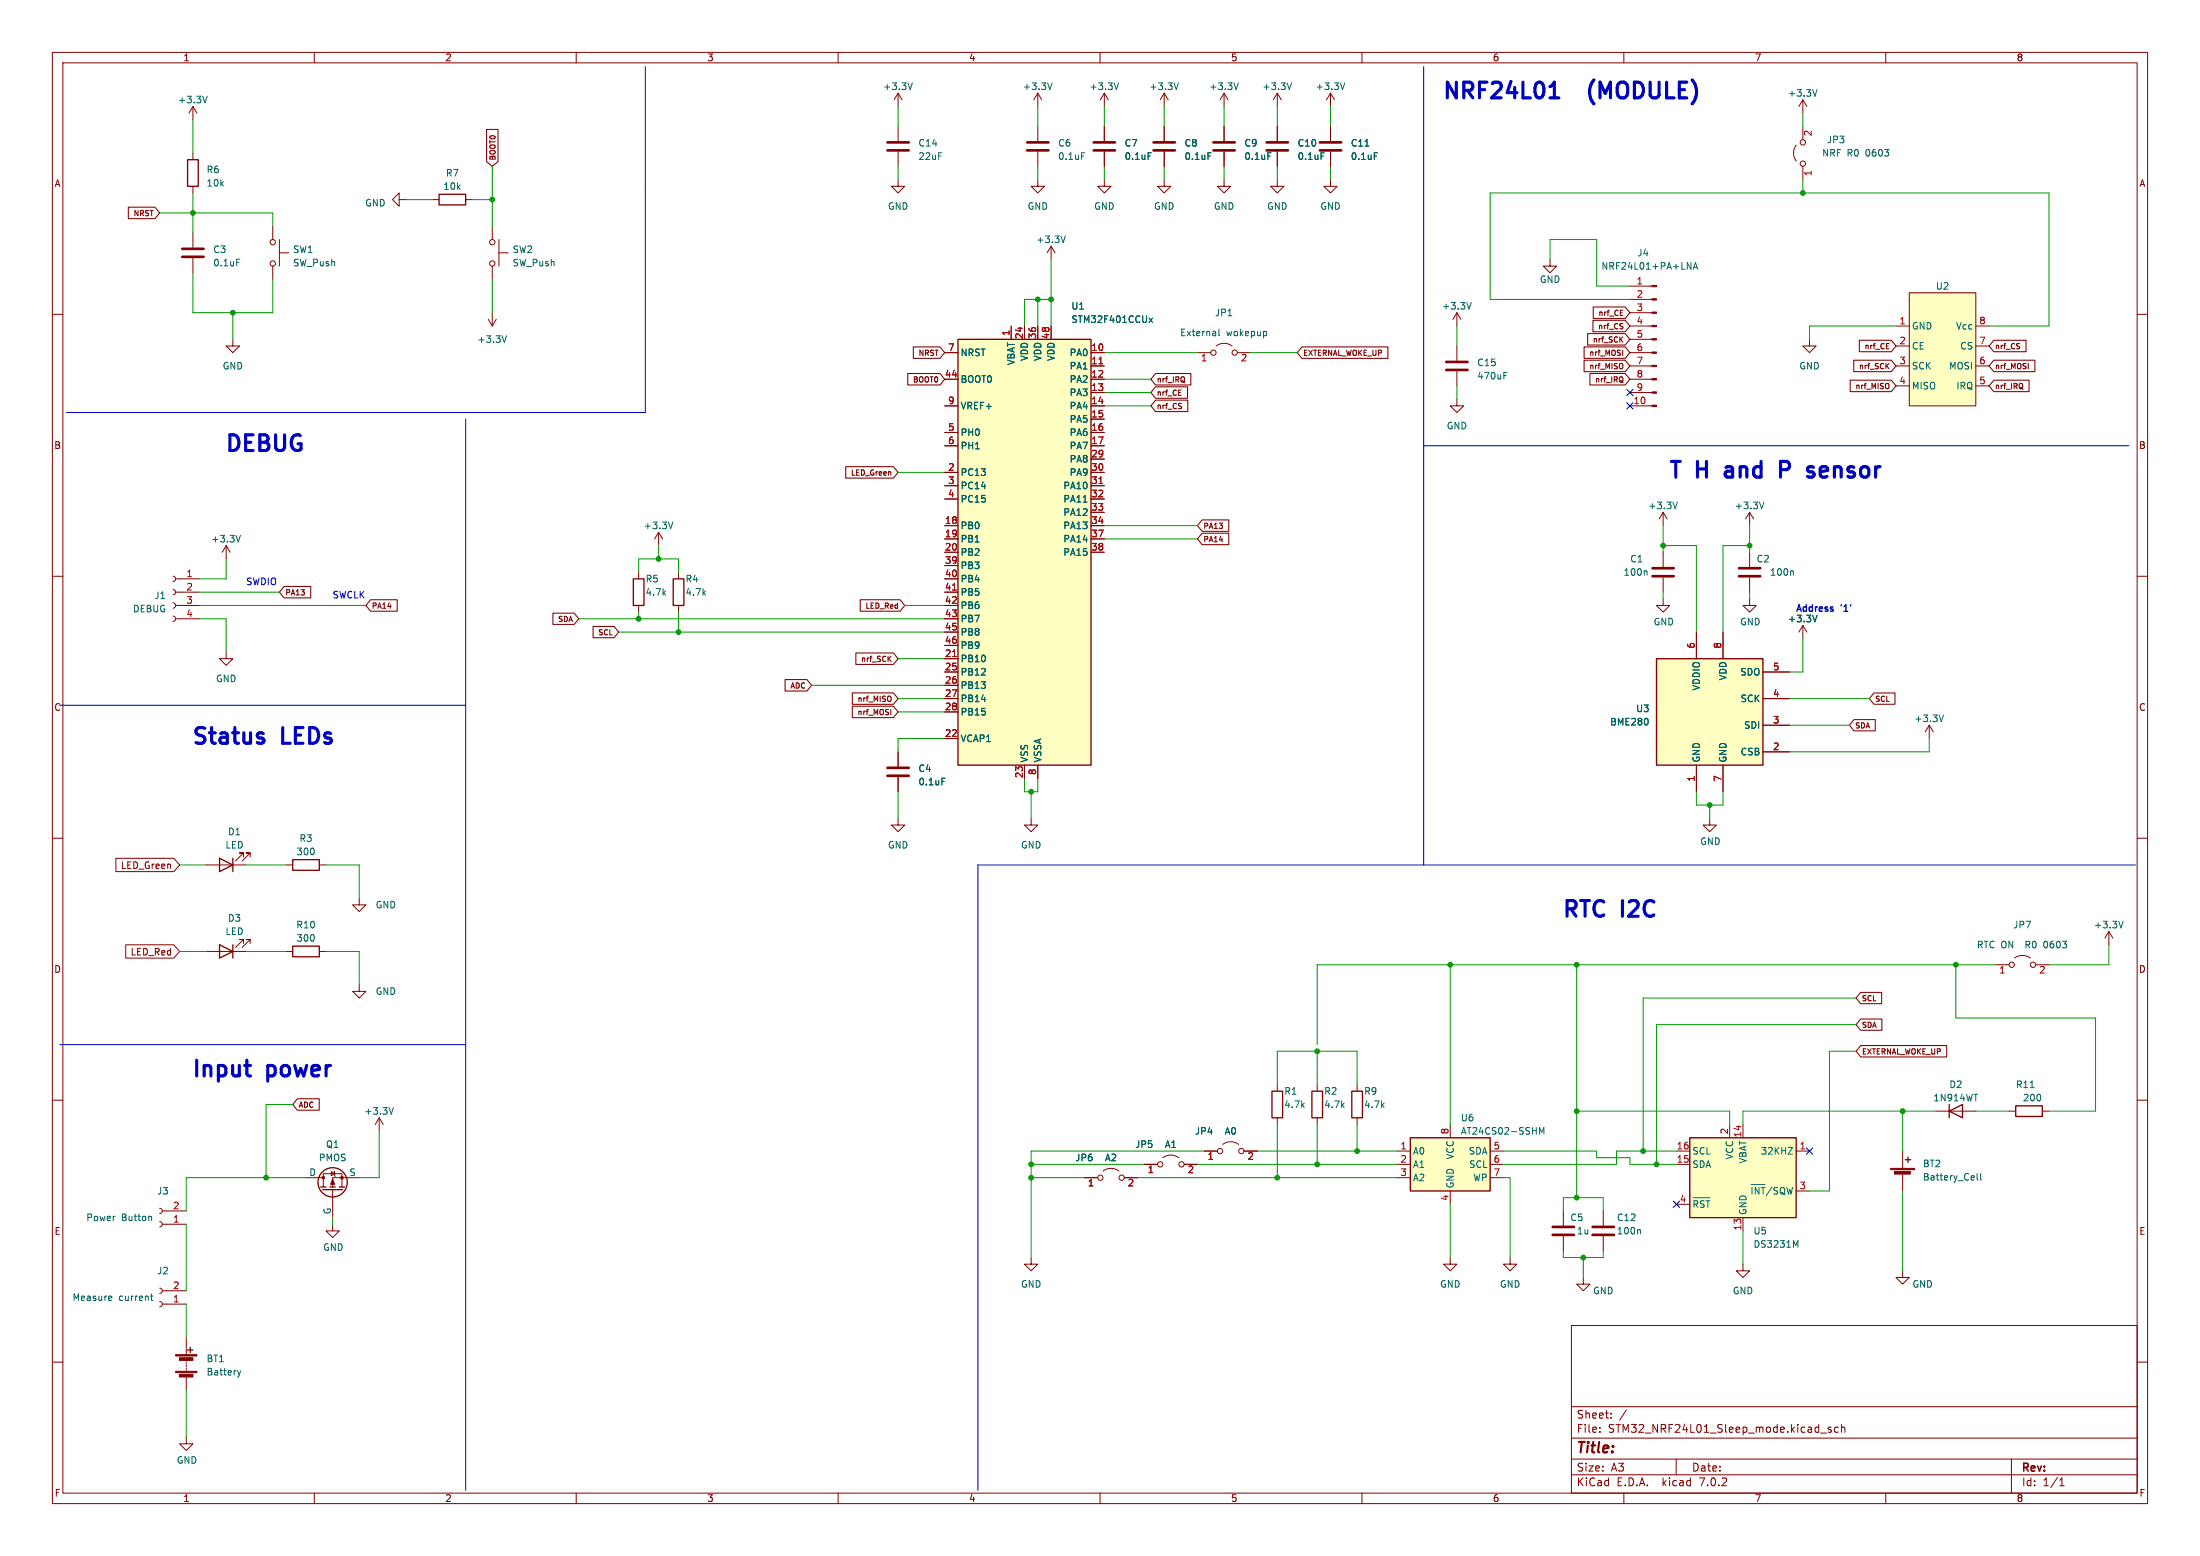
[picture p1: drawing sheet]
<svg xmlns="http://www.w3.org/2000/svg" width="420mm" height="297mm" viewBox="0 0 420 297" stroke-linecap="round" stroke-linejoin="round" font-family="sans-serif">
<g fill="none" stroke="#840000" stroke-width=".19">
<path d="M10 10h400v277h-400zM12 12h396v273h-396zM60 10v2M110 10v2M160 10v2M171.4 17.8v2.5M171.4 17.8l-.7 1.3M171.4 17.8l.8 1.3M210 10v2M210.8 17.8v2.5M210.8 17.8l-.7 1.3M210.8 17.8l.8 1.3"/>
<path d="M260 10v2M310 10v2M344.2 19.1v2.5M344.2 19.1l-.8 1.2M344.2 19.1l.7 1.2M360 10v2M171.4 34.3v1.3h1.3l-1.3 1.2-1.2-1.2h1.2M171.4 24.1v2.8M171.4 29v2.8M198.1 34.3v1.3h1.3l-1.3 1.2-1.3-1.2h1.3M210.8 34.3v1.3h1.3l-1.3 1.2-1.3-1.2h1.3M210.8 24.1v2.8"/>
<path d="M210.8 29v2.8M243.8 34.3v1.3h1.3l-1.3 1.2-1.2-1.2h1.2M342.9 27.7a2.53 2.53 0 0 0 0 3M344.2 24.1v2.6M344.2 31.8v2.5M10 60h2M200.7 47v2.5M200.7 47l-.8 1.3M200.7 47l.7 1.3M278.1 59.7l-.7 1.3M278.1 59.7v2.5M278.1 59.7l.8 1.3"/>
<path d="M295.9 49.5v1.3h1.3l-1.3 1.3-1.3-1.3h1.3M311.1 59.7h4.3M311.1 57.2h4.3M311.1 54.6h4.3M408 60h2M180.3 67.3h2.6M180.3 72.4h2.6M180.3 77.5h2.6M193 62.2v2.6M195.6 62.2v2.6M198.1 62.2v2.6M200.7 62.2v2.6"/>
<path d="M208.3 67.3h2.5M208.3 69.9h2.5M208.3 72.4h2.5M208.3 74.9h2.5M208.3 77.5h2.5M278.1 76.2v1.3h1.3l-1.3 1.2-1.2-1.2h1.2M278.1 66v2.8M278.1 70.9v2.8M311.1 67.3h4.3M311.1 69.9h4.3M311.1 72.4h4.3M311.1 74.9h4.3"/>
<path d="M311.1 77.5h4.3M311.1 64.8h4.3M311.1 62.2h4.3M345.4 64.8v1.2h1.3l-1.3 1.3-1.2-1.3h1.2M180.3 82.6h2.6M180.3 85.1h2.6M180.3 90.2h2.6M180.3 92.7h2.6M180.3 95.3h2.6M208.3 80h2.5M208.3 82.6h2.5M208.3 85.1h2.5"/>
<path d="M208.3 90.2h2.5M208.3 87.6h2.5M208.3 92.7h2.5M208.3 95.3h2.5M208.3 97.8h2.5M10 110h2M129.5 109.2v1.3M129.5 115.6v1.2M180.3 100.3h2.6M180.3 102.9h2.6M180.3 105.4h2.6M180.3 108h2.6"/>
<path d="M180.3 110.5h2.6M180.3 113h2.6M180.3 115.6h2.6M180.3 118.1h2.6M208.3 100.3h2.5M208.3 102.9h2.5M208.3 105.4h2.5M408 110h2M180.3 125.7h2.6M180.3 128.3h2.6M180.3 130.8h2.6M180.3 133.4h2.6"/>
<path d="M180.3 135.9h2.6M180.3 120.7h2.6M180.3 123.2h2.6M10 160h2M171.4 156.2v1.3h1.3l-1.3 1.3-1.2-1.3h1.2M171.4 143.5v2.8M171.4 148.3v2.8M180.3 141h2.6M195.6 146.1v2.5M198.1 146.1v2.5M408 160h2M39.4 165.1h7.6"/>
<path d="M46.5 163.6v-.8h-.8h.8l-1.5 1.5M47.8 163.6v-.8h-.8h.8l-1.6 1.5M54.6 165.1h1.3M61 165.1h1.2M68.6 171.5v1.2h1.2l-1.2 1.3-1.3-1.3h1.3M68.6 188v1.2h1.2l-1.2 1.3-1.3-1.3h1.3M10 210h2M229.9 219.7h2.5M233.4 218.4a2.54 2.54 0 0 1 3.1 0M237.5 219.7h2.5M408 210h2M218.4 222.2h2.6"/>
<path d="M222 221a2.54 2.54 0 0 1 3 0M226.1 222.2h2.5M10 260h2M300 253h108v32h-108zM408 260h2M300 278.5h108M300 274.5h108M300 268.5h108M305.4 273.3v.1M305.4 272.5v.1M307.6 270.6v.1M307.6 269.8v.1"/>
<path d="M310.5 269.1l-1.3 2M320 278.5v3M347.6 273.5h1.1M349.6 272.5l-.4-.1-.2 .2 .1 .2 .5 .2v.3h-.6M350.9 272.5l-.4-.1-.3 .3 .1 .6h.6M351.6 272.5l.2-.1 .3 .1 .1 .9M351.6 271.9v1.5M384 278.5v6.5M60 285v2M110 285v2M160 285v2M210 285v2"/>
<path d="M260 285v2M300 281.5h108M310 285v2M360 285v2M393.2 283.6h.9M393.2 282.5l.4-.4v1.5"/>
<circle cx="344.2" cy="27.2" r=".51"/>
<circle cx="344.2" cy="31.2" r=".51"/>
<circle cx="232.9" cy="219.7" r=".51"/>
<circle cx="237" cy="219.7" r=".51"/>
<circle cx="221.5" cy="222.2" r=".51"/>
<circle cx="225.6" cy="222.2" r=".51"/>
</g>
<g fill="none" stroke="#006464" stroke-width=".19">
<path d="M174.2 15.8l-.5 1.3M213.5 15.8l-.4 1.3M346.9 17.1l-.4 1.3M219.2 29.2h.6M203.4 45l-.4 1.3M280.9 57.7l-.5 1.3M322.1 50.1l.7 1.3v-1.3M323.2 51.4l.5-1.3 .4 1.3M323.4 51h.6M219.4 60.7l.6 .8M220 60.7l-.6 .8M287.1 71.1h.6"/>
<path d="M206.8 95.8h.7M179.8 148.5h.6"/>
</g>
<path d="M169.4 28.7h4.1M169.4 27.2h4.1M208.8 28.7h4.1M208.8 27.2h4.1M276.1 70.6h4.1M276.1 69.1h4.1M169.4 148.1h4.1M169.4 146.6h4.1" fill="none" stroke="#840000" stroke-width=".51"/>
<path d="M182.9 64.8h25.4v81.3h-25.4zM128.5 110.5h2.1v5.1h-2.1zM41.9 163.8l2.5 1.3-2.5 1.3zM44.4 163.8v2.6M55.9 164.1h5.1v2h-5.1z" fill="none" stroke="#840000" stroke-width=".25"/>
<path d="M182.9 64.8h25.4v81.3h-25.4z" fill="#ffffc2" stroke="#ffffc2" stroke-width=".19"/>
<path d="M209.8 69.4h.7M209.8 92.3h.7M181.9 112.6h.7M181.9 125.3h.7" fill="none" stroke="#a90000" stroke-width=".19"/>
<g fill="#840000" stroke="#840000" stroke-width=".19">
<path d="M315.4 77.3h.8v.3h-.8z"/>
<path d="M315.4 74.8h.8v.3h-.8z"/>
<path d="M315.4 72.3h.8v.2h-.8z"/>
<path d="M315.4 69.7h.8v.3h-.8z"/>
<path d="M315.4 67.2h.8v.2h-.8z"/>
<path d="M315.4 64.6h.8v.3h-.8z"/>
<path d="M315.4 62.1h.8v.3h-.8z"/>
<path d="M315.4 59.6h.8v.2h-.8z"/>
<path d="M315.4 57h.8v.3h-.8z"/>
<path d="M315.4 54.5h.8v.2h-.8z"/>
</g>
<path d="M364.5 55.9h12.7v21.6h-12.7z" fill="#ffffc2"/>
<g fill="none" stroke="#840000" stroke-width=".19">
<path d="M198.1 17.8v2.5M198.1 17.8l-.7 1.3M198.1 17.8l.8 1.3M222.2 17.8l-.7 1.3M222.2 17.8v2.5M222.2 17.8l.8 1.3M233.7 17.8l-.8 1.3M233.7 17.8v2.5M233.7 17.8l.7 1.3M243.8 17.8v2.5M243.8 17.8l-.7 1.3M243.8 17.8l.8 1.3"/>
<path d="M254 17.8v2.5M254 17.8l-.8 1.3M254 17.8l.8 1.3M36.8 20.3l-.7 1.3M36.8 20.3v2.6M36.8 29.2v1.3M36.8 35.6v1.2M36.8 20.3l.8 1.3M76.2 38.1v-1.3l-1.3 1.3 1.3 1.3v-1.3h1.3M82.5 38.1h1.3M88.9 38.1h1.3M198.1 24.1v2.8"/>
<path d="M198.1 29v2.8M210.8 24.1v2.8M210.8 29v2.8M222.2 34.3v1.3h1.3l-1.3 1.2-1.2-1.2h1.2M222.2 24.1v2.8M222.2 29v2.8M233.7 34.3v1.3h1.2l-1.2 1.2-1.3-1.2h1.3M233.7 24.1v2.8M233.7 29v2.8M243.8 24.1v2.8M243.8 29v2.8M254 34.3v1.3h1.3l-1.3 1.2-1.3-1.2h1.3"/>
<path d="M254 24.1v2.8M254 29v2.8M36.8 44.5v2.7M36.8 49.3v2.8M52.1 43.2v2.5M52.1 50.8v2.5M53.3 48.3h1.8M53.3 45.7v5.1M94 43.2v2.5M94 50.8v2.5M94 59.7v2.5M95.2 48.3h1.8"/>
<path d="M95.2 45.7v5.1M364.5 55.9h12.7v21.6h-12.7zM44.4 64.8v1.2h1.3l-1.3 1.3-1.2-1.3h1.2M93.2 61l.8 1.2M94.7 61l-.7 1.2M180.3 67.3h2.6M180.3 72.4h2.6M180.3 77.5h2.6M193 62.2v2.6M195.6 62.2v2.6M198.1 62.2v2.6M200.7 62.2v2.6"/>
<path d="M208.3 69.9h2.5M208.3 67.3h2.5M208.3 72.4h2.5M208.3 74.9h2.5M208.3 77.5h2.5M228.6 67.3h2.5M232.2 66a2.54 2.54 0 0 1 3 0M236.2 67.3h2.6M361.9 62.2h2.6M361.9 66h2.6M361.9 69.9h2.6M361.9 73.7h2.6"/>
<path d="M377.2 62.2h2.5M377.2 66h2.5M377.2 69.9h2.5M377.2 73.7h2.5M180.3 82.6h2.6M180.3 85.1h2.6M180.3 90.2h2.6M180.3 92.7h2.6M180.3 95.3h2.6M208.3 80h2.5M208.3 82.6h2.5M208.3 85.1h2.5"/>
<path d="M208.3 90.2h2.5M208.3 87.6h2.5M208.3 92.7h2.5M208.3 95.3h2.5M208.3 97.8h2.5M317.5 97.8l-.8 1.3M317.5 97.8v2.5M317.5 97.8l.8 1.3M334 97.8l-.8 1.3M334 97.8v2.5M334 97.8l.8 1.3M33 117.6l.4 .2 .1 .3-.1 .4-.4 .1"/>
<path d="M33 115.1l.4 .1 .1 .4-.1 .3-.4 .2M33 112.5l.4 .2 .1 .3-.1 .4-.4 .1M33 110l.4 .1 .1 .4-.1 .4-.4 .1M33.5 118.1h4.6M33.5 115.6h4.6M33.5 113h4.6M33.5 110.5h4.6M43.2 104.1l-.8 1.3M43.2 104.1v2.6M43.2 104.1l.7 1.3M121.9 109.2v1.3M121.9 115.6v1.2"/>
<path d="M125.7 101.6l-.7 1.3M125.7 101.6v2.5M125.7 101.6l.8 1.3M180.3 118.1h2.6M180.3 115.6h2.6M180.3 113h2.6M180.3 110.5h2.6M180.3 100.3h2.6M180.3 102.9h2.6M180.3 105.4h2.6M180.3 108h2.6M208.3 100.3h2.5"/>
<path d="M208.3 102.9h2.5M208.3 105.4h2.5M317.5 114.3v1.3h1.3l-1.3 1.2-1.3-1.2h1.3M317.5 105.4v2.8M317.5 110.2v2.8M334 114.3v1.3h1.3l-1.3 1.2-1.3-1.2h1.3M334 105.4v2.8M334 110.2v2.8M344.2 119.4l-.8 1.3M344.2 119.4v2.5M344.2 119.4l.7 1.3M43.2 124.5v1.2h1.2l-1.2 1.3-1.3-1.3h1.3"/>
<path d="M180.3 133.4h2.6M180.3 128.3h2.6M180.3 125.7h2.6M180.3 130.8h2.6M180.3 135.9h2.6M180.3 120.7h2.6M180.3 123.2h2.6M323.8 120.7v5M328.9 120.7v5M336.5 138.4h5.1M336.5 133.4h5.1M336.5 128.3h5.1"/>
<path d="M368.3 138.4l-.8 1.3M368.3 138.4v2.6M368.3 138.4l.8 1.3M171.4 143.5v2.8M171.4 148.3v2.8M180.3 141h2.6M195.6 146.1v2.5M196.8 156.2v1.3h1.3l-1.3 1.3-1.2-1.3h1.2M198.1 146.1v2.5M323.8 146.1v5M326.4 156.2v1.3h1.3l-1.3 1.3-1.3-1.3h1.3M328.9 146.1v5"/>
<path d="M336.5 143.5h5.1M22.1 163.8h11.1l1.1 1.3-1.1 1.3h-11.1zM402.6 177.8l-.8 1.3M402.6 177.8v2.5M402.6 177.8l.8 1.3M24 180.3h9.2l1.1 1.3-1.1 1.3h-9.2zM39.4 181.6h7.6M46.5 180.1v-.8h-.8h.8l-1.5 1.5M47.8 180.1v-.8h-.8h.8l-1.6 1.5M54.6 181.6h1.3M61 181.6h1.2M381 184.2h2.5"/>
<path d="M384.6 182.9a2.54 2.54 0 0 1 3 0M388.6 184.2h2.6M72.4 213.4l-.8 1.2M72.4 213.4v2.5M72.4 213.4l.8 1.2M229.9 219.7h2.5M237.5 219.7h2.5M243.8 207v1.3M243.8 213.4v1.2M251.5 207v1.3M251.5 213.4v1.2M259.1 207v1.3"/>
<path d="M259.1 213.4v1.2M266.7 219.7h2.5M276.9 214.6v2.6M284.5 219.7h2.5M320 219.7h2.6M330.2 214.6v2.6M332.7 214.6v2.6M342.9 219.7h2.5M363.2 219.7v3.3M369.6 212.1h7.6M383.5 212.1h1.3M389.9 212.1h1.3"/>
<path d="M30.5 230.6l.3 .2 .2 .4-.2 .3-.3 .1M30.5 233.2l.3 .1 .2 .4-.2 .4-.3 .1M31 231.1h4.6M31 233.7h4.6M58.4 224.8h3.3M61.7 226.6v-2.6h3.6v2.6M63.2 223.6l.7 .4-.7 .4zM63.5 233.7v1.2h1.3l-1.3 1.3-1.3-1.3h1.3M63.5 227.1v5.3M63.8 223.5l.2 1M68.6 224.8h-5.1v1.8M207 224.8h2.5"/>
<path d="M210.6 223.5a2.54 2.54 0 0 1 3 0M214.6 224.8h2.6M218.4 222.2h2.6M226.1 222.2h2.5M266.7 222.2h2.5M266.7 224.8h2.5M276.9 227.3v2.6M284.5 222.2h2.5M284.5 224.8h2.5M298.4 231.1v2.8M298.4 236v2.8M306.1 231.1v2.8"/>
<path d="M306.1 236v2.8M320 222.2h2.6M320 229.9h2.6M332.7 232.4v2.5M342.9 227.3h2.5M363.2 224v3.3M30.5 245.9l.3 .1 .2 .4-.2 .4-.3 .1M30.5 248.4l.3 .2 .2 .3-.2 .4-.3 .1M31 246.4h4.6M31 248.9h4.6M35.6 255.3v3.3M35.6 259.6v.2"/>
<path d="M196.8 240v1.3h1.3l-1.3 1.3-1.2-1.3h1.2M276.9 240v1.3h1.2l-1.2 1.3-1.3-1.3h1.3M288.3 240v1.3h1.3l-1.3 1.3-1.3-1.3h1.3M302.3 243.8v1.3h1.2l-1.2 1.3-1.3-1.3h1.3M332.7 241.3v1.3h1.3l-1.3 1.2-1.2-1.2h1.2M363.2 242.6v1.2h1.3l-1.3 1.3-1.3-1.3h1.3M35.6 274.3v1.3h1.2l-1.2 1.3-1.3-1.3h1.3M35.6 260.1v.2M35.6 260.6v.3M35.6 261.1v.3M35.6 261.6v.3M35.6 262.9v2.5"/>
<circle cx="52.1" cy="50.3" r=".51"/>
<circle cx="52.1" cy="46.2" r=".51"/>
<circle cx="94" cy="50.3" r=".51"/>
<circle cx="94" cy="46.2" r=".51"/>
<circle cx="231.6" cy="67.3" r=".51"/>
<circle cx="235.7" cy="67.3" r=".51"/>
<circle cx="384" cy="184.2" r=".51"/>
<circle cx="388.1" cy="184.2" r=".51"/>
<circle cx="210.1" cy="224.8" r=".51"/>
<circle cx="214.1" cy="224.8" r=".51"/>
</g>
<g fill="none" stroke="#840000" stroke-width=".51">
<path d="M196.1 28.7h4.1M196.1 27.2h4.1M220.2 28.7h4.1M220.2 27.2h4.1M231.6 28.7h4.1M231.6 27.2h4.1M241.8 28.7h4.1M241.8 27.2h4.1M252 28.7h4M252 27.2h4M34.8 49h4.1M34.8 47.5h4.1"/>
<path d="M315.5 110h4M315.5 108.5h4M332 110h4M332 108.5h4M296.4 235.7h4.1M296.4 234.2h4.1M304 235.7h4.1M304 234.2h4.1"/>
</g>
<g fill="none" stroke="#006464" stroke-width=".19">
<path d="M39.6 18.4l-.5 1.2M200.8 15.8l-.4 1.3M225 15.8l-.5 1.3M236.4 15.8l-.4 1.3M246.6 15.8l-.5 1.3M256.7 15.8l-.4 1.3M206.5 29.2h.6M219.2 29.2h.6M230.6 29.2h.6M242 29.2h.6M252.2 29.2h.6M262.4 29.2h.6"/>
<path d="M45.2 49.5h.6M96.7 64.1l-.4 1.3M219.4 60.7l.6 .8M220 60.7l-.6 .8M232.7 62.8v1.1l.2 .2M241.7 63.3l.1 .2-.1 .5M128.5 99.6l-.5 1.3M206.8 95.8h.7M320.2 95.8l-.4 1.3M336.7 95.8l-.4 1.3M45.9 102.2l-.4 1.3M314.2 109l.2 .1v.7"/>
<path d="M342.2 109l.2 .1v.7M346.9 117.4l-.4 1.3M371 136.5l-.4 1.2M179.8 148.5h.6M405.3 175.8l-.4 1.3M75.1 211.4l-.4 1.3M293.9 216.5v-1.3l.4 .9 .4-.9v1.3M341.4 219h.8l-.8 1.3h.8M28.6 232.2l.3 .1v.7M313 234.7l.2 .2v.6M323.2 228.6h3.2M324.1 229.4l-.2-.2h-.5v1.3"/>
<path d="M325.3 229.2h-.5l-.2 .2M325.7 229.2h.7M326.1 229.2v1.3M334.3 226.1h2.6M334.5 226.6v1.3M335.8 226.6v1.3l-.7-1.3v1.3M336.2 226.6h.7M336.6 226.6v1.3M338.3 226.6l-1.1 1.6M339.4 226.7l-.5-.1-.3 .3M339.9 227.1a.42 .42 0 0 1 .4-.5 .42 .42 0 0 1 .4 .5M341.1 226.6l.3 1.3"/>
<path d="M342.2 226.6l-.3 1.3M342.8 237.7l.4-.9v1.3M377.4 224v1.1l.2 .2M378.1 224v1.1l.2 .2M21.2 247.4l.1 .3-.6 .1M21.3 248.2h-.1M28.7 247.4h.5M28.9 247v1.1l.3 .1M45.4 261.6l.3 .9M45.7 262.5l-.2 .3M46 261.6l-.3 .9"/>
</g>
<g fill="#ffffc2" stroke="#ffffc2" stroke-width=".19">
<path d="M269.2 217.2h15.3v10.1h-15.3z"/>
<path d="M316.2 125.7h20.3v20.4h-20.3z"/>
<path d="M322.6 217.2h20.3v15.2h-20.3z"/>
</g>
<g fill="none" stroke="#840000" stroke-width=".25">
<path d="M35.8 30.5h2v5.1h-2zM83.8 37.1h5.1v2h-5.1zM120.9 110.5h2v5.1h-2zM316.2 125.7h20.3v20.4h-20.3zM41.9 180.3l2.5 1.3-2.5 1.3zM44.4 180.3v2.6M55.9 180.6h5.1v2h-5.1zM242.8 208.3h2.1v5.1h-2.1zM250.4 208.3h2.1v5.1h-2.1zM258.1 208.3h2v5.1h-2zM269.2 217.2h15.3v10.1h-15.3zM322.6 217.2h20.3v15.2h-20.3z"/>
<path d="M372.1 212.1l2.5-1.3v2.6zM372.1 210.8v2.6M384.8 211.1h5.1v2h-5.1zM61.2 226.6h1M61.6 227.1h3.8M63 226.6h1M64.8 226.6h1M363.7 221.4h1M364.2 220.9v1M35.8 257.7h1M36.3 257.2v1"/>
<circle cx="63.5" cy="225.7" r="2.79"/>
</g>
<g fill="#840000" stroke="#840000" stroke-width=".19">
<path d="M33.5 261.7h4.1v.3h-4.1z"/>
<path d="M33.5 258.6h4.1v.2h-4.1z"/>
<path d="M34.2 262.3h2.6v.5h-2.6z"/>
<path d="M34.2 259.2h2.6v.5h-2.6z"/>
<path d="M360.9 223h4.6v.3h-4.6z"/>
<path d="M361.6 223.6h3.1v.5h-3.1z"/>
<path d="M63.5 225l.4 1.1h-.8z"/>
<circle cx="65.3" cy="224.8" r=".25"/>
<circle cx="61.7" cy="224.8" r=".25"/>
</g>
<g fill="none" stroke="#840000" stroke-width=".2">
<path d="M24.5 39.5h5.1l.9 1.1-.9 1.1h-5.1zM92.9 24.7h2.2v6.2l-1.1 .9-1.1-.9zM304.2 58.6h6.1l.8 1.1-.8 1.1h-6.1zM173.3 71.3h6.2l.8 1.1-.8 1.1h-6.2zM174.4 66.2h5.1l.8 1.1-.8 1.1h-5.1zM220.6 73.8h6.1v2.2h-6.1l-.9-1.1zM220.6 76.4h6.2v2.2h-6.2l-.9-1.1zM220.6 71.3h6.7v2.2h-6.7l-.9-1.1zM248.5 66.2h16.5v2.2h-16.5l-.9-1.1zM302.4 68.8h7.9l.8 1.1-.8 1h-7.9zM302.4 66.2h7.9l.8 1.1-.8 1.1h-7.9zM303.1 63.7h7.2l.8 1.1-.8 1.1h-7.2z"/>
<path d="M303.5 71.3h6.8l.8 1.1-.8 1.1h-6.8zM304.1 61.1h6.2l.8 1.1-.8 1.1h-6.2zM353.2 72.6h7.9l.8 1.1-.8 1.1h-7.9zM353.9 68.8h7.2l.8 1.1-.8 1h-7.2zM355 64.9h6.1l.8 1.1-.8 1.1h-6.1zM380.6 64.9h6.2v2.2h-6.2l-.9-1.1zM380.6 68.8h7.9v2.1h-7.9l-.9-1zM380.6 72.6h6.8v2.2h-6.8l-.9-1.1zM161.5 89.1h9.1l.8 1.1-.8 1.1h-9.1zM229.5 99.2h5.1v2.2h-5.1l-.9-1.1zM54.2 111.9h5.1v2.2h-5.1l-.9-1.1zM70.7 114.5h5.1v2.2h-5.1l-.9-1.1z"/>
<path d="M105.6 117h4l.9 1.1-.9 1.1h-4zM113.2 119.6h4l.9 1.1-.9 1h-4zM164.2 114.5h7.6l.9 1.1-.9 1.1h-7.6zM229.5 101.8h5.1v2.2h-5.1l-.9-1.1zM149.9 129.7h4.2l.8 1.1-.8 1.1h-4.2zM162.7 132.3h7.9l.8 1.1-.8 1h-7.9zM162.7 134.8h7.9l.8 1.1-.8 1.1h-7.9zM163.4 124.6h7.2l.8 1.1-.8 1.1h-7.2zM353.9 137.4h4.1v2.1h-4.1l-.8-1.1zM357.7 132.3h4.1v2.1h-4.1l-.8-1zM355.2 194.5h4.1v2.2h-4.1l-.9-1.1zM355.2 189.4h4v2.2h-4l-.9-1.1z"/>
<path d="M355.2 199.6h16.4v2.2h-16.4l-.9-1.1zM56.8 209.7h4.1v2.2h-4.1l-.9-1.1z"/>
</g>
<path d="M295.9 18.7h1.7M339.9 89.6h1.2a.81 .81 0 0 0 .6-.7 .81 .81 0 0 0-.6-.8h-1.2v3M346.2 89.2l-.7-.1-.3 .1-.1 .3 .1 .4 1 .3 .1 .3-.1 .4-.3 .2-.8-.2" fill="none" stroke="#0000c2" stroke-width=".6"/>
<path d="M123.2 12.7v66h-110.5M271.8 12.7v152.4M88.9 80v204.5M271.8 85.1h134.6M11.4 134.6h77.5M407.7 165.1h-221v119.4M11.4 199.4h77.5" fill="none" stroke="#0000c2" stroke-width=".19"/>
<g fill="none" stroke="#009600" stroke-width=".19">
<path d="M36.8 22.9v6.3M36.8 36.8v7.7M77.5 38.1h5M90.2 38.1h3.8M94 31.8v11.4M171.4 20.3v3.8M171.4 31.8v2.5M198.1 20.3v3.8M198.1 31.8v2.5M210.8 20.3v3.8M210.8 31.8v2.5M222.2 20.3v3.8"/>
<path d="M222.2 31.8v2.5M233.7 20.3v3.8M233.7 31.8v2.5M243.8 20.3v3.8M243.8 31.8v2.5M254 20.3v3.8M254 31.8v2.5M344.2 21.6v2.5M344.2 34.3v2.5M30.5 40.6h21.6v2.6M36.8 52.1v7.6h15.3v-6.4M44.4 59.7v5.1"/>
<path d="M94 53.3v6.4M198.1 57.2v5M200.7 57.2h-5.1v5M200.7 49.5v12.7M295.9 49.5v-3.8h8.9v8.9h6.3M311.1 57.2h-26.6v-20.4h106.7v25.4h-11.5M210.8 67.3h17.8M210.8 77.5h8.9M210.8 72.4h8.9M210.8 74.9h8.9M238.8 67.3h8.8M278.1 62.2v3.8"/>
<path d="M278.1 73.7v2.5M361.9 62.2h-16.5v2.6M171.4 90.2h8.9M38.1 115.6h31.7M38.1 118.1h5.1v6.4M38.1 113h15.2M43.2 106.7v3.8h-5.1M110.5 118.1h69.8M121.9 109.2v-2.5h7.6v2.5M121.9 116.8v1.3M125.7 104.1v2.6M129.5 116.8v3.9"/>
<path d="M172.7 115.6h7.6M210.8 100.3h17.8M210.8 102.9h17.8M317.5 104.1h6.3v16.6M317.5 100.3v5.1M317.5 113v1.3M334 104.1h-5.1v16.6M334 100.3v5.1M334 113v1.3M118.1 120.7h62.2M154.9 130.8h25.4M171.4 125.7h8.9"/>
<path d="M171.4 133.4h8.9M171.4 135.9h8.9M341.6 133.4h15.3M341.6 138.4h11.5M344.2 121.9v6.4h-2.6M171.4 151.1v5.1M180.3 141h-8.9v2.5M195.6 148.6v2.5h2.5v-2.5M196.8 151.1v5.1M323.8 151.1v2.6h5.1v-2.6M326.4 153.7v2.5M368.3 141v2.5h-26.7"/>
<path d="M34.3 165.1h5.1M47 165.1h7.6M62.2 165.1h6.4v6.4M34.3 181.6h5.1M47 181.6h7.6M62.2 181.6h6.4v6.4M276.9 184.2v30.4M301 184.2v44.4M354.3 190.5h-40.6v29.2M354.3 195.6h-38.1v26.6M373.4 184.2v10.1h26.6v17.8h-8.8M381 184.2h-129.5v15.2"/>
<path d="M402.6 180.3v3.9h-11.4M55.9 210.8h-5.1v14M72.4 215.9v8.9h-3.8M229.9 219.7h-33.1v20.3M240 219.7h26.7M243.8 207v-6.3h15.3v6.3M243.8 214.6v10.2M251.5 200.7v6.3M251.5 214.6v7.6M259.1 214.6v5.1M287 219.7h17.8v1.3h6.3v1.2h8.9M301 212.1h29.2v2.5"/>
<path d="M320 219.7h-11.4v2.5h-21.6M354.3 200.7h-5.1v26.6h-3.8M363.2 212.1v7.6M369.6 212.1h-36.9v2.5M377.2 212.1h6.3M35.6 233.7v12.7M58.4 224.8h-22.8v6.3M63.5 232.4v1.3M196.8 224.8h10.2M196.8 222.2h21.6M217.2 224.8h49.5M228.6 222.2h38.1"/>
<path d="M276.9 229.9v10.1M287 224.8h1.3v15.2M298.4 231.1v-2.5h7.7v2.5M298.4 238.8v1.2h7.7v-1.2M332.7 234.9v6.4M363.2 227.3v15.3M35.6 248.9v6.4M302.3 240v3.8M35.6 265.4v8.9"/>
</g>
<path d="M310.5 76.9l1.3 1.2M310.5 74.3l1.3 1.2M311.8 76.9l-1.3 1.2M311.8 74.3l-1.3 1.2M344.8 219.1l1.2 1.2M346 219.1l-1.2 1.2M319.4 229.3l1.2 1.2M320.6 229.3l-1.2 1.2" fill="none" stroke="#000084" stroke-width=".19"/>
<path d="M209.8 69.4h.7M209.8 92.3h.7M181.9 112.6h.7M181.9 125.3h.7" fill="none" stroke="#a90000" stroke-width=".19"/>
<g fill="#009600" stroke="#009600" stroke-width=".19">
<circle cx="129.5" cy="120.7" r=".46"/>
<circle cx="198.1" cy="57.2" r=".46"/>
<circle cx="200.7" cy="57.2" r=".46"/>
<circle cx="125.7" cy="106.7" r=".46"/>
<circle cx="196.8" cy="151.1" r=".46"/>
<circle cx="94" cy="38.1" r=".46"/>
<circle cx="36.8" cy="40.6" r=".46"/>
<circle cx="44.4" cy="59.7" r=".46"/>
<circle cx="50.8" cy="224.8" r=".46"/>
<circle cx="121.9" cy="118.1" r=".46"/>
<circle cx="251.5" cy="222.2" r=".46"/>
<circle cx="243.8" cy="224.8" r=".46"/>
<circle cx="259.1" cy="219.7" r=".46"/>
<circle cx="196.8" cy="222.2" r=".46"/>
<circle cx="196.8" cy="224.8" r=".46"/>
<circle cx="251.5" cy="200.7" r=".46"/>
<circle cx="326.4" cy="153.7" r=".46"/>
<circle cx="301" cy="212.1" r=".46"/>
<circle cx="301" cy="184.2" r=".46"/>
<circle cx="276.9" cy="184.2" r=".46"/>
<circle cx="313.7" cy="219.7" r=".46"/>
<circle cx="316.2" cy="222.2" r=".46"/>
<circle cx="344.2" cy="36.8" r=".46"/>
<circle cx="363.2" cy="212.1" r=".46"/>
<circle cx="373.4" cy="184.2" r=".46"/>
<circle cx="334" cy="104.1" r=".46"/>
<circle cx="301" cy="228.6" r=".46"/>
<circle cx="302.3" cy="240" r=".46"/>
<circle cx="317.5" cy="104.1" r=".46"/>
</g>
<g font-size="4.2" fill="#0000c2">
<text x="275.6" y="19.1">NRF24L01</text>
<text x="304.5" y="19.1">(MODULE)</text>
<text x="43.2" y="86.4">DEBUG</text>
<text x="318.8" y="91.4">T H</text>
<text x="330.6" y="91.4">and</text>
<text x="348.1" y="91.4">sensor</text>
<text x="36.8" y="142.2">Status</text>
<text x="54.2" y="142.2">LEDs</text>
<text x="298.4" y="175.3">RTC I2C</text>
<text x="36.8" y="205.7">Input</text>
<text x="51.3" y="205.7">power</text>
</g>
<text font-size="2.8" fill="#840000" x="301" y="277.8">Title:</text>
<g font-size="2.1" fill="#840000">
<text x="301" y="273.6">File:</text>
<text x="301" y="270.9">Sheet:</text>
<text x="307" y="273.6">STM32_NRF24L01_Sleep_mode.kicad_sch</text>
<text x="301" y="281">Size:</text>
<text x="307.6" y="281">A3</text>
<text x="323" y="281">Date:</text>
<text x="386" y="281.2">Rev:</text>
<text x="301" y="283.8">KiCad</text>
<text x="308.6" y="283.8">E.D.A.</text>
<text x="317.4" y="283.8">kicad</text>
<text x="324.5" y="283.8">7.0.2</text>
<text x="386" y="283.8">Id:</text>
<text x="390" y="283.8">1/1</text>
</g>
<g font-size="1.8" fill="#840000">
<text x="35" y="11.8">1</text>
<text x="85" y="11.8">2</text>
<text x="135" y="11.8">3</text>
<text x="185" y="11.8">4</text>
<text x="235" y="11.8">5</text>
<text x="285" y="11.8">6</text>
<text x="335" y="11.8">7</text>
<text x="385" y="11.8">8</text>
<text x="10.4" y="35.8">A</text>
<text x="408.4" y="35.8">A</text>
<text x="10.3" y="85.8">B</text>
<text x="408.3" y="85.8">B</text>
<text x="10.3" y="135.8">C</text>
<text x="408.3" y="135.8">C</text>
<text x="22.9" y="166">LED_Green</text>
<text x="10.3" y="185.8">D</text>
<text x="24.8" y="182.5">LED_Red</text>
<text x="408.3" y="185.8">D</text>
<text x="10.4" y="235.8">E</text>
<text x="408.3" y="235.8">E</text>
<text x="10.4" y="285.8">F</text>
<text x="35" y="286.8">1</text>
<text x="85" y="286.8">2</text>
<text x="135" y="286.8">3</text>
<text x="185" y="286.8">4</text>
<text x="235" y="286.8">5</text>
<text x="285" y="286.8">6</text>
<text x="335" y="286.8">7</text>
<text x="385" y="286.8">8</text>
<text x="408.4" y="285.8">F</text>
</g>
<g font-size="1.8" fill="#006464">
<text x="168.5" y="17.3">+3.3V</text>
<text x="195.2" y="17.3">+3.3V</text>
<text x="207.9" y="17.3">+3.3V</text>
<text x="219.3" y="17.3">+3.3V</text>
<text x="230.8" y="17.3">+3.3V</text>
<text x="240.9" y="17.3">+3.3V</text>
<text x="251.1" y="17.3">+3.3V</text>
<text x="33.9" y="19.9">+3.3V</text>
<text x="341.3" y="18.6">+3.3V</text>
<text x="175.3" y="28.1">C14</text>
<text x="201.9" y="28.1">C6</text>
<text x="214.6" y="28.1">C7</text>
<text x="226.1" y="28.1">C8</text>
<text x="237.5" y="28.1">C9</text>
<text x="247.7" y="28.1">C10</text>
<text x="257.8" y="28.1">C11</text>
<text x="348.7" y="27.5">JP3</text>
<text x="39.4" y="33.2">R6</text>
<text x="39.4" y="35.8">10k</text>
<text x="85.1" y="33.8">R7</text>
<text x="175.3" y="30.7">22uF</text>
<text x="201.9" y="30.7">0.1uF</text>
<text x="214.6" y="30.7">0.1uF</text>
<text x="226.1" y="30.7">0.1uF</text>
<text x="237.5" y="30.7">0.1uF</text>
<text x="247.7" y="30.7">0.1uF</text>
<text x="257.8" y="30.7">0.1uF</text>
<text x="347.8" y="30">NRF R0</text>
<text x="356.2" y="30">0603</text>
<text x="69.7" y="39.6">GND</text>
<text x="84.6" y="36.4">10k</text>
<text x="169.5" y="40.2">GND</text>
<text x="196.1" y="40.2">GND</text>
<text x="208.8" y="40.2">GND</text>
<text x="220.3" y="40.2">GND</text>
<text x="231.7" y="40.2">GND</text>
<text x="241.8" y="40.2">GND</text>
<text x="252" y="40.2">GND</text>
<text x="197.8" y="46.5">+3.3V</text>
<text x="40.6" y="48.5">C3</text>
<text x="40.6" y="51">0.1uF</text>
<text x="55.9" y="48.5">SW1</text>
<text x="55.9" y="51">SW_Push</text>
<text x="97.8" y="48.5">SW2</text>
<text x="97.8" y="51">SW_Push</text>
<text x="305.6" y="51.6">NRF24L01+PA+LNA</text>
<text x="312.5" y="49.1">J4</text>
<text x="204.5" y="59.2">U1</text>
<text x="275.2" y="59.2">+3.3V</text>
<text x="293.9" y="54.2">GND</text>
<text x="369.5" y="55.4">U2</text>
<text x="91.1" y="65.6">+3.3V</text>
<text x="204.5" y="61.8">STM32F401CCUx</text>
<text x="225.2" y="64.3">External</text>
<text x="231.9" y="60.5">JP1</text>
<text x="234.1" y="64.3">wokepup</text>
<text x="365" y="63.1">GND</text>
<text x="373.3" y="63.1">Vcc</text>
<text x="42.5" y="70.7">GND</text>
<text x="183.4" y="68.1">NRST</text>
<text x="193.9" y="69.8" transform="rotate(-90 193.9 69.8)">VBAT</text>
<text x="196.4" y="69" transform="rotate(-90 196.4 69)">VDD</text>
<text x="198.9" y="69" transform="rotate(-90 198.9 69)">VDD</text>
<text x="201.5" y="69" transform="rotate(-90 201.5 69)">VDD</text>
<text x="204.1" y="68.1">PA0</text>
<text x="204.1" y="70.7">PA1</text>
<text x="281.9" y="70">C15</text>
<text x="343.4" y="70.7">GND</text>
<text x="365" y="66.9">CE</text>
<text x="365" y="70.7">SCK</text>
<text x="372" y="70.7">MOSI</text>
<text x="374.1" y="66.9">CS</text>
<text x="183.4" y="73.2">BOOT0</text>
<text x="204.1" y="73.2">PA2</text>
<text x="204.1" y="75.8">PA3</text>
<text x="281.9" y="72.6">470uF</text>
<text x="365" y="74.5">MISO</text>
<text x="373.3" y="74.5">IRQ</text>
<text x="183.4" y="83.4">PH0</text>
<text x="183.4" y="78.3">VREF+</text>
<text x="204.1" y="78.3">PA4</text>
<text x="204.1" y="80.8">PA5</text>
<text x="204.1" y="83.4">PA6</text>
<text x="276.1" y="82.1">GND</text>
<text x="183.4" y="85.9">PH1</text>
<text x="204.1" y="85.9">PA7</text>
<text x="204.1" y="88.5">PA8</text>
<text x="183.4" y="91">PC13</text>
<text x="183.4" y="93.5">PC14</text>
<text x="202.9" y="93.5">PA10</text>
<text x="204.1" y="91">PA9</text>
<text x="122.8" y="101.2">+3.3V</text>
<text x="183.4" y="101.2">PB0</text>
<text x="183.4" y="96.1">PC15</text>
<text x="202.9" y="96.1">PA11</text>
<text x="202.9" y="98.6">PA12</text>
<text x="202.9" y="101.2">PA13</text>
<text x="314.6" y="97.3">+3.3V</text>
<text x="331.1" y="97.3">+3.3V</text>
<text x="40.3" y="103.7">+3.3V</text>
<text x="183.4" y="103.7">PB1</text>
<text x="183.4" y="106.2">PB2</text>
<text x="202.9" y="103.7">PA14</text>
<text x="202.9" y="106.2">PA15</text>
<text x="311.2" y="107.5">C1</text>
<text x="335.3" y="107.5">C2</text>
<text x="123.2" y="111.3">R5</text>
<text x="123.2" y="113.9">4.7k</text>
<text x="130.8" y="111.3">R4</text>
<text x="130.8" y="113.9">4.7k</text>
<text x="183.4" y="108.8">PB3</text>
<text x="183.4" y="111.3">PB4</text>
<text x="183.4" y="113.9">PB5</text>
<text x="309.9" y="110">100n</text>
<text x="337.8" y="110">100n</text>
<text x="25.3" y="117">DEBUG</text>
<text x="29.4" y="114.5">J1</text>
<text x="183.4" y="116.4">PB6</text>
<text x="183.4" y="118.9">PB7</text>
<text x="315.6" y="119.5">GND</text>
<text x="332.1" y="119.5">GND</text>
<text x="341.3" y="118.9">+3.3V</text>
<text x="183.4" y="121.5">PB8</text>
<text x="183.4" y="124">PB9</text>
<text x="41.2" y="130.4">GND</text>
<text x="183.4" y="126.6">PB10</text>
<text x="183.4" y="129.1">PB12</text>
<text x="183.4" y="131.6">PB13</text>
<text x="324.7" y="131.9" transform="rotate(-90 324.7 131.9)">VDDIO</text>
<text x="329.8" y="130" transform="rotate(-90 329.8 130)">VDD</text>
<text x="332.1" y="129.1">SDO</text>
<text x="183.4" y="134.2">PB14</text>
<text x="183.4" y="136.7">PB15</text>
<text x="312.3" y="136.1">U3</text>
<text x="332.2" y="134.2">SCK</text>
<text x="365.4" y="138">+3.3V</text>
<text x="183.4" y="141.8">VCAP1</text>
<text x="307.3" y="138.6">BME280</text>
<text x="332.8" y="139.3">SDI</text>
<text x="175.3" y="147.5">C4</text>
<text x="196.4" y="145.5" transform="rotate(-90 196.4 145.5)">VSS</text>
<text x="198.9" y="145.5" transform="rotate(-90 198.9 145.5)">VSSA</text>
<text x="324.7" y="145.5" transform="rotate(-90 324.7 145.5)">GND</text>
<text x="329.8" y="145.5" transform="rotate(-90 329.8 145.5)">GND</text>
<text x="332.2" y="144.3">CSB</text>
<text x="175.3" y="150.1">0.1uF</text>
<text x="43.5" y="159.6">D1</text>
<text x="57.1" y="160.8">R3</text>
<text x="324.5" y="161.4">GND</text>
<text x="43" y="162.1">LED</text>
<text x="56.5" y="163.4">300</text>
<text x="169.5" y="162.1">GND</text>
<text x="194.9" y="162.1">GND</text>
<text x="71.7" y="173.5">GND</text>
<text x="43" y="178.6">LED</text>
<text x="43.5" y="176.1">D3</text>
<text x="56.5" y="177.4">R10</text>
<text x="56.5" y="179.9">300</text>
<text x="384.3" y="177.4">JP7</text>
<text x="399.7" y="177.4">+3.3V</text>
<text x="377.3" y="181.2">RTC ON</text>
<text x="386.8" y="181.2">R0</text>
<text x="390.4" y="181.2">0603</text>
<text x="71.7" y="190.1">GND</text>
<text x="245.1" y="209.1">R1</text>
<text x="252.7" y="209.1">R2</text>
<text x="260.4" y="209.1">R9</text>
<text x="372.1" y="207.8">D2</text>
<text x="384.8" y="207.8">R11</text>
<text x="69.5" y="212.9">+3.3V</text>
<text x="245.1" y="211.6">4.7k</text>
<text x="252.7" y="211.6">4.7k</text>
<text x="260.4" y="211.6">4.7k</text>
<text x="278.8" y="214.2">U6</text>
<text x="369" y="210.4">1N914WT</text>
<text x="386.1" y="210.4">200</text>
<text x="60.8" y="221.8">PMOS</text>
<text x="62.2" y="219.3">Q1</text>
<text x="205.2" y="221.8">JP6</text>
<text x="210.9" y="221.8">A2</text>
<text x="216.7" y="219.3">JP5</text>
<text x="222.3" y="219.3">A1</text>
<text x="228.1" y="216.7">JP4</text>
<text x="233.7" y="216.7">A0</text>
<text x="269.7" y="220.5">A0</text>
<text x="277.7" y="221.4" transform="rotate(-90 277.7 221.4)">VCC</text>
<text x="278.8" y="216.7">AT24CS02-SSHM</text>
<text x="280.3" y="220.5">SDA</text>
<text x="323.1" y="220.5">SCL</text>
<text x="331" y="221.4" transform="rotate(-90 331 221.4)">VCC</text>
<text x="336" y="220.5">32KHZ</text>
<text x="59" y="224.5">D</text>
<text x="66.6" y="224.5">S</text>
<text x="269.7" y="223.1">A1</text>
<text x="269.7" y="225.6">A2</text>
<text x="277.7" y="226.8" transform="rotate(-90 277.7 226.8)">GND</text>
<text x="280.3" y="223.1">SCL</text>
<text x="281.1" y="225.6">WP</text>
<text x="323.1" y="223.1">SDA</text>
<text x="333.6" y="222.2" transform="rotate(-90 333.6 222.2)">VBAT</text>
<text x="367" y="222.9">BT2</text>
<text x="367" y="225.5">Battery_Cell</text>
<text x="16.4" y="233.2">Power</text>
<text x="23.1" y="233.2">Button</text>
<text x="30" y="228.2">J3</text>
<text x="63.2" y="231.8" transform="rotate(-90 63.2 231.8)">G</text>
<text x="299.7" y="233.2">C5</text>
<text x="308.6" y="233.2">C12</text>
<text x="323.1" y="231.3">~{RST}</text>
<text x="333.6" y="231.9" transform="rotate(-90 333.6 231.9)">GND</text>
<text x="334" y="228.8">~{INT}/SQW</text>
<text x="61.6" y="238.9">GND</text>
<text x="301" y="235.8">1u</text>
<text x="308.6" y="235.8">100n</text>
<text x="334.7" y="235.8">U5</text>
<text x="334.7" y="238.3">DS3231M</text>
<text x="30" y="243.4">J2</text>
<text x="194.9" y="245.9">GND</text>
<text x="274.9" y="245.9">GND</text>
<text x="286.3" y="245.9">GND</text>
<text x="365" y="245.9">GND</text>
<text x="13.8" y="248.5">Measure</text>
<text x="22.6" y="248.5">current</text>
<text x="304.1" y="247.2">GND</text>
<text x="330.7" y="247.2">GND</text>
<text x="39.4" y="260.2">BT1</text>
<text x="39.4" y="262.7">Battery</text>
<text x="33.7" y="279.5">GND</text>
</g>
<g font-size="1.8" fill="#a90000">
<text x="346.1" y="26.1" transform="rotate(-90 346.1 26.1)">2</text>
<text x="346.1" y="33.7" transform="rotate(-90 346.1 33.7)">1</text>
<text x="312.4" y="54.4">1</text>
<text x="312.4" y="56.9">2</text>
<text x="312.4" y="59.4">3</text>
<text x="192.8" y="64.2" transform="rotate(-90 192.8 64.2)">1</text>
<text x="195.3" y="64.8" transform="rotate(-90 195.3 64.8)">24</text>
<text x="197.9" y="64.8" transform="rotate(-90 197.9 64.8)">36</text>
<text x="200.4" y="64.8" transform="rotate(-90 200.4 64.8)">48</text>
<text x="312.4" y="62">4</text>
<text x="312.4" y="64.5">5</text>
<text x="362.6" y="62">1</text>
<text x="362.6" y="65.8">2</text>
<text x="377.8" y="65.8">7</text>
<text x="377.8" y="62">8</text>
<text x="180.9" y="67.1">7</text>
<text x="208.3" y="67.1">10</text>
<text x="208.3" y="69.6">11</text>
<text x="229.2" y="69.2">1</text>
<text x="236.8" y="69.2">2</text>
<text x="312.4" y="67.1">6</text>
<text x="312.4" y="69.6">7</text>
<text x="362.6" y="69.6">3</text>
<text x="377.8" y="69.6">6</text>
<text x="180.3" y="72.1">44</text>
<text x="180.9" y="77.2">9</text>
<text x="208.3" y="72.1">12</text>
<text x="208.3" y="74.7">13</text>
<text x="208.3" y="77.2">14</text>
<text x="311.8" y="77.2">10</text>
<text x="312.4" y="72.1">8</text>
<text x="312.4" y="74.7">9</text>
<text x="362.6" y="73.4">4</text>
<text x="377.8" y="73.4">5</text>
<text x="180.9" y="82.3">5</text>
<text x="208.3" y="79.8">15</text>
<text x="208.3" y="82.3">16</text>
<text x="180.9" y="89.9">2</text>
<text x="180.9" y="84.8">6</text>
<text x="208.3" y="84.8">17</text>
<text x="208.3" y="87.4">29</text>
<text x="208.3" y="89.9">30</text>
<text x="180.9" y="92.5">3</text>
<text x="180.9" y="95">4</text>
<text x="208.3" y="92.5">31</text>
<text x="208.3" y="95">32</text>
<text x="180.3" y="100.1">18</text>
<text x="208.3" y="97.5">33</text>
<text x="208.3" y="100.1">34</text>
<text x="180.3" y="102.6">19</text>
<text x="180.3" y="105.2">20</text>
<text x="180.3" y="107.7">39</text>
<text x="208.3" y="102.6">37</text>
<text x="208.3" y="105.2">38</text>
<text x="35.5" y="110.2">1</text>
<text x="35.5" y="112.8">2</text>
<text x="180.3" y="110.2">40</text>
<text x="180.3" y="112.8">41</text>
<text x="35.5" y="115.3">3</text>
<text x="35.5" y="117.9">4</text>
<text x="180.3" y="115.3">42</text>
<text x="180.3" y="117.9">43</text>
<text x="180.3" y="125.5">21</text>
<text x="180.3" y="120.4">45</text>
<text x="180.3" y="122.9">46</text>
<text x="323.6" y="123.9" transform="rotate(-90 323.6 123.9)">6</text>
<text x="328.7" y="123.9" transform="rotate(-90 328.7 123.9)">8</text>
<text x="180.3" y="128">25</text>
<text x="180.3" y="130.6">26</text>
<text x="338.4" y="128">5</text>
<text x="180.3" y="133.1">27</text>
<text x="180.3" y="135.6">28</text>
<text x="338.4" y="133.1">4</text>
<text x="180.3" y="140.7">22</text>
<text x="338.4" y="143.3">2</text>
<text x="338.4" y="138.2">3</text>
<text x="195.3" y="148.6" transform="rotate(-90 195.3 148.6)">23</text>
<text x="197.9" y="148" transform="rotate(-90 197.9 148)">8</text>
<text x="323.6" y="149.3" transform="rotate(-90 323.6 149.3)">1</text>
<text x="328.7" y="149.3" transform="rotate(-90 328.7 149.3)">7</text>
<text x="381.6" y="186.1">1</text>
<text x="389.2" y="186.1">2</text>
<text x="230.5" y="221.6">1</text>
<text x="238.1" y="221.6">2</text>
<text x="267.3" y="219.5">1</text>
<text x="267.3" y="222">2</text>
<text x="276.6" y="216.6" transform="rotate(-90 276.6 216.6)">8</text>
<text x="285.1" y="219.5">5</text>
<text x="285.1" y="222">6</text>
<text x="320" y="222">15</text>
<text x="320" y="219.5">16</text>
<text x="329.9" y="216.6" transform="rotate(-90 329.9 216.6)">2</text>
<text x="332.5" y="217.2" transform="rotate(-90 332.5 217.2)">14</text>
<text x="343.5" y="219.5">1</text>
<text x="207.6" y="226.7">1</text>
<text x="215.2" y="226.7">2</text>
<text x="219" y="224.2">1</text>
<text x="226.7" y="224.2">2</text>
<text x="267.3" y="224.5">3</text>
<text x="285.1" y="224.5">7</text>
<text x="343.5" y="227.1">3</text>
<text x="33" y="233.4">1</text>
<text x="33" y="230.9">2</text>
<text x="276.6" y="229.3" transform="rotate(-90 276.6 229.3)">4</text>
<text x="320.6" y="229.6">4</text>
<text x="332.5" y="235" transform="rotate(-90 332.5 235)">13</text>
<text x="33" y="248.7">1</text>
<text x="33" y="246.1">2</text>
</g>
<g font-size="1.8" fill="#0000c2">
<text x="47" y="111.8">SWDIO</text>
<text x="63.5" y="114.3">SWCLK</text>
<text x="342.9" y="116.8">Address</text>
<text x="351.6" y="116.8">'1'</text>
</g>
<g font-size="1.4" fill="#840000">
<text x="94.8" y="30.6" transform="rotate(-90 94.8 30.6)">BOOT0</text>
<text x="25.2" y="41.5">NRST</text>
<text x="303.8" y="65.6">nrf_SCK</text>
<text x="304.8" y="63.1">nrf_CS</text>
<text x="304.9" y="60.5">nrf_CE</text>
<text x="175.1" y="68.1">NRST</text>
<text x="248.8" y="68.1">EXTERNAL_WOKE_UP</text>
<text x="303.1" y="70.7">nrf_MISO</text>
<text x="303.1" y="68.1">nrf_MOSI</text>
<text x="354.6" y="70.7">nrf_SCK</text>
<text x="355.7" y="66.9">nrf_CE</text>
<text x="380.9" y="66.9">nrf_CS</text>
<text x="380.9" y="70.7">nrf_MOSI</text>
<text x="174" y="73.2">BOOT0</text>
<text x="220.9" y="75.8">nrf_CE</text>
<text x="220.9" y="73.2">nrf_IRQ</text>
<text x="304.2" y="73.2">nrf_IRQ</text>
<text x="353.9" y="74.5">nrf_MISO</text>
<text x="380.9" y="74.5">nrf_IRQ</text>
<text x="220.9" y="78.3">nrf_CS</text>
<text x="162.2" y="91">LED_Green</text>
<text x="229.7" y="101.2">PA13</text>
<text x="229.7" y="103.7">PA14</text>
<text x="54.5" y="113.9">PA13</text>
<text x="71" y="116.4">PA14</text>
<text x="106.3" y="118.9">SDA</text>
<text x="164.9" y="116.4">LED_Red</text>
<text x="113.9" y="121.5">SCL</text>
<text x="150.6" y="131.6">ADC</text>
<text x="164.1" y="126.6">nrf_SCK</text>
<text x="163.4" y="134.2">nrf_MISO</text>
<text x="163.4" y="136.7">nrf_MOSI</text>
<text x="358" y="134.2">SCL</text>
<text x="354.2" y="139.3">SDA</text>
<text x="355.5" y="191.3">SCL</text>
<text x="355.5" y="196.4">SDA</text>
<text x="355.5" y="201.5">EXTERNAL_WOKE_UP</text>
<text x="57" y="211.7">ADC</text>
</g>
</svg>
